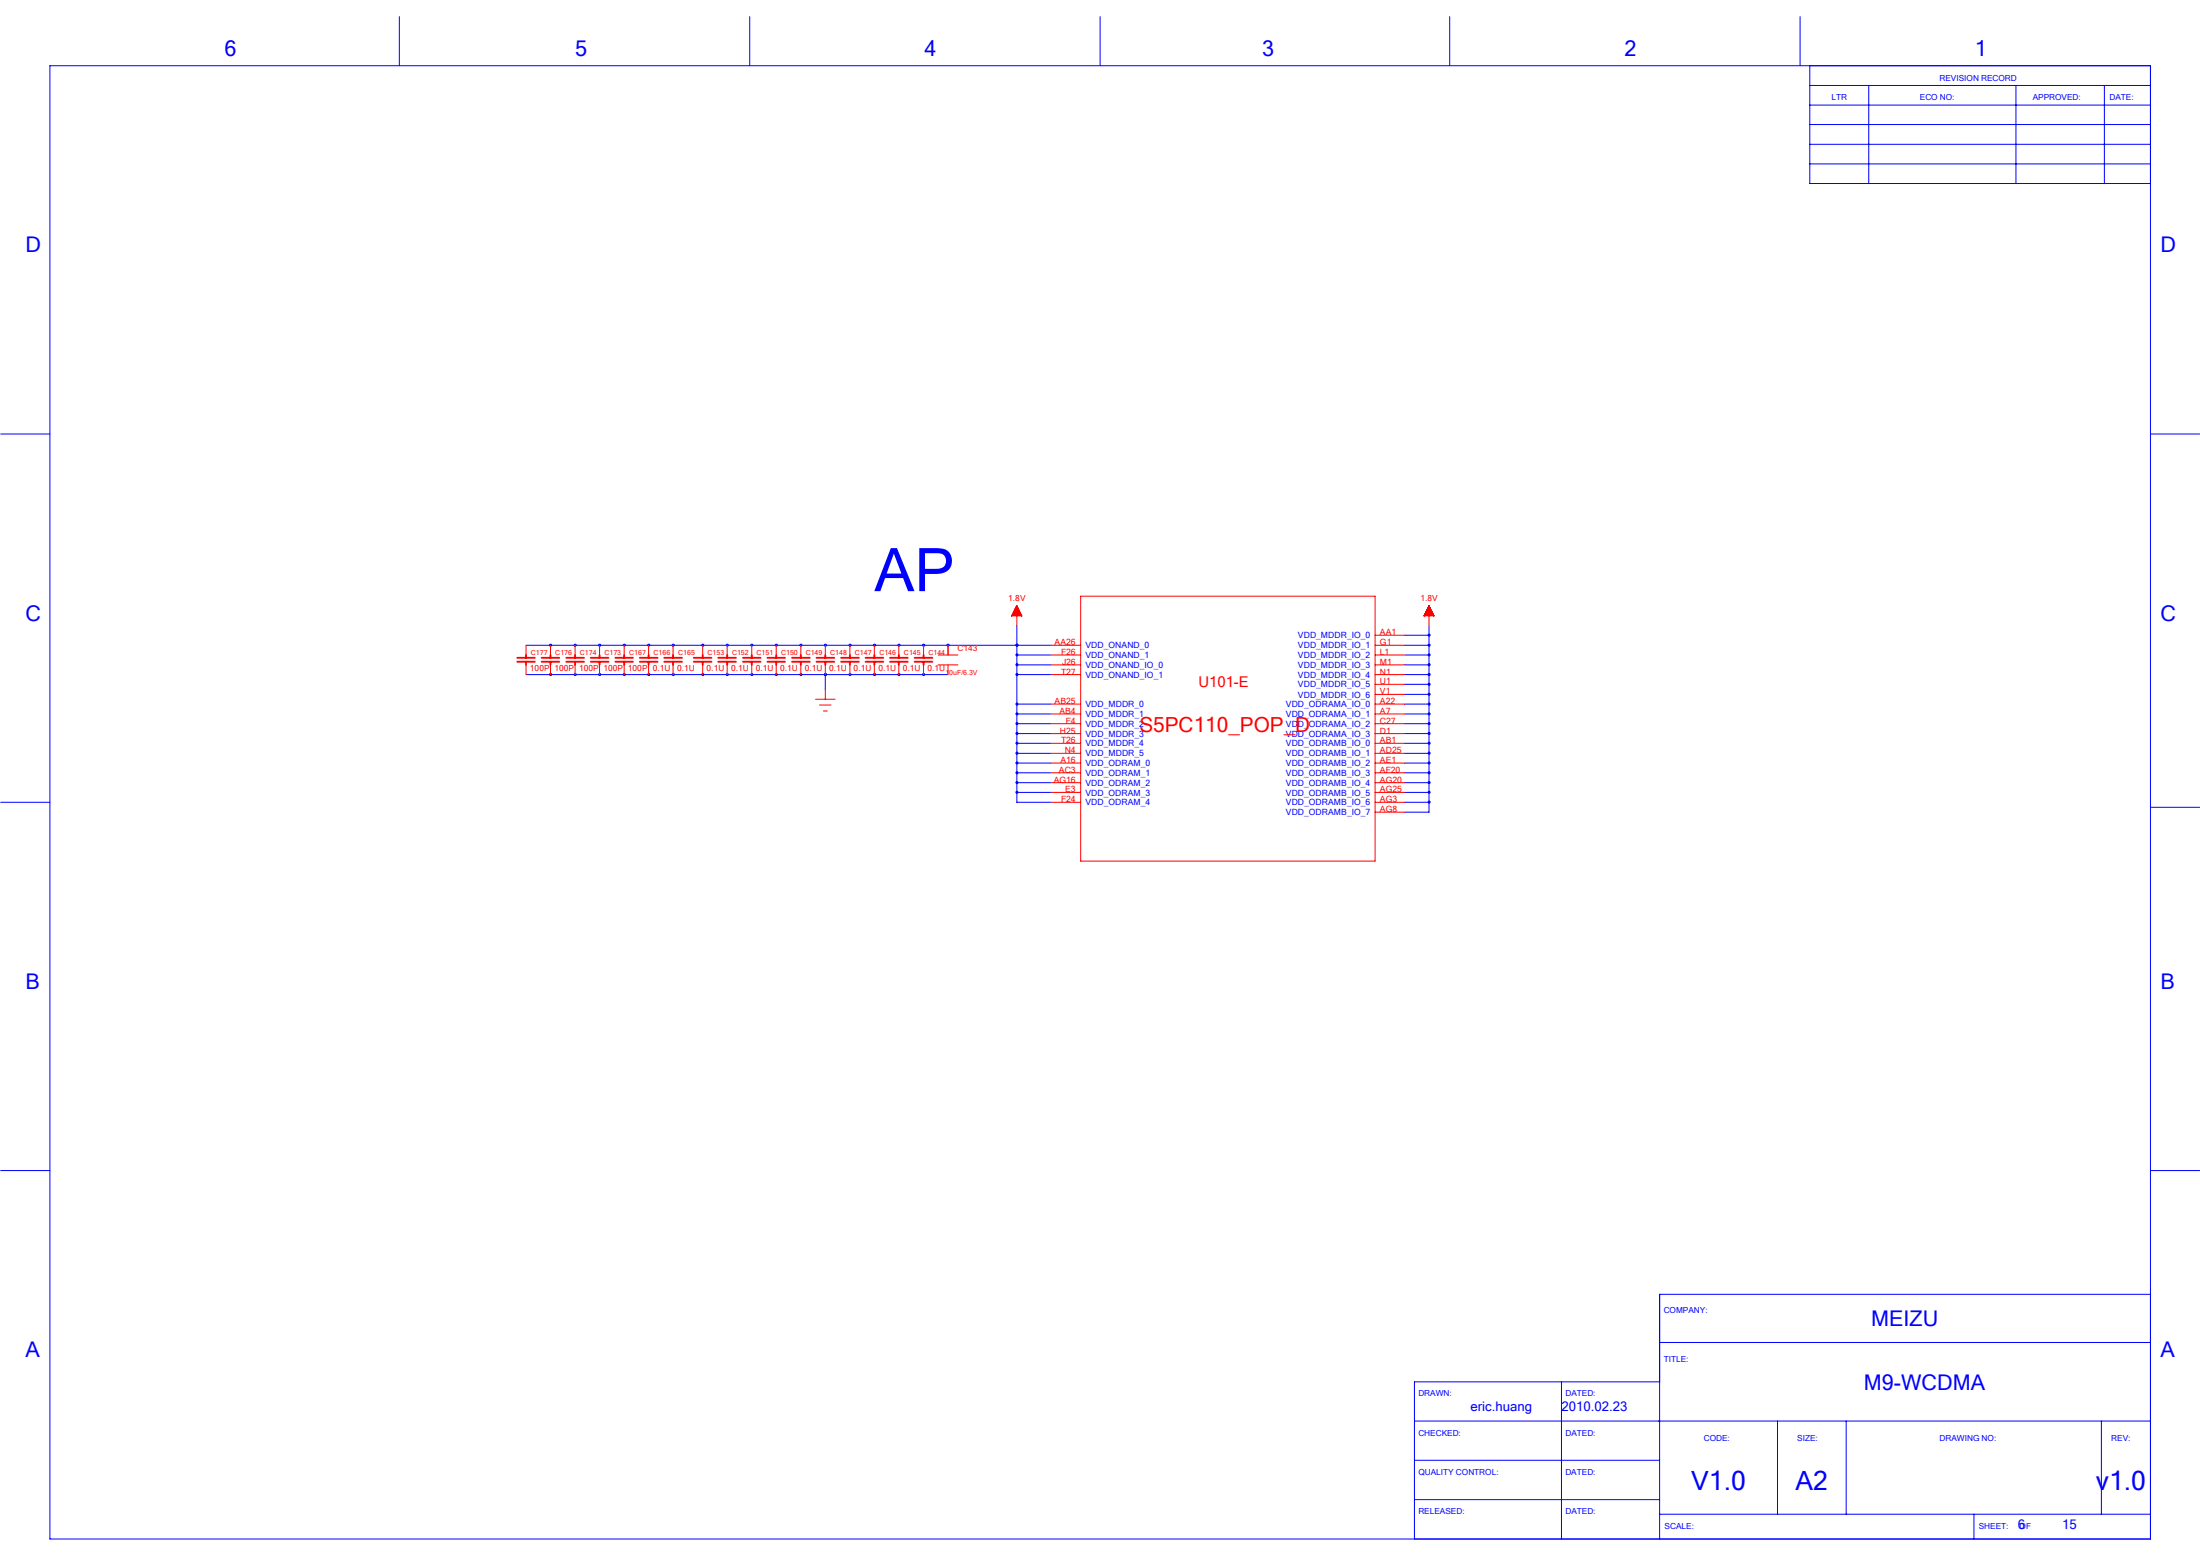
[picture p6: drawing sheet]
<svg xmlns="http://www.w3.org/2000/svg" width="297mm" height="210mm" viewBox="0 0 297 210" stroke-linecap="round" stroke-linejoin="round" font-family="sans-serif">
<g fill="none" stroke="#00f" stroke-width=".14">
<path d="M6.7 8.9h283.7v198.8h-283.7zM53.9 2.2v6.7M101.2 2.2v6.7M148.5 2.2v6.7M195.7 2.2v6.7M243 2.2v6.7M244.4 8.9v15.9h46M244.4 16.8h46M244.4 11.5h46M244.4 14.2h46M244.4 19.5h46M252.3 11.5v13.3"/>
<path d="M272.2 11.5v13.3M284.1 11.5v13.3M244.4 22.1h46M.1 58.6h6.6M290.4 58.6h6.6M71 87.1h57M71 91h23.9M94.9 87.1h.1M94.9 91h.1M94.9 91h16.5M111.4 91h16.6M111.4 91v2"/>
<path d="M128 87.1h.1M128 87.1h13.9M137.3 84.4v4M137.3 88.4v19.9h4.6M137.3 91h4.6M137.3 99h4.6M137.3 97.7h4.6M137.3 96.4h4.6M137.3 95h4.6M137.3 89.7h4.6M137.3 88.4h4.6M189.6 87.1h3.3"/>
<path d="M189.6 91h3.3M189.6 99h3.3M189.6 97.7h3.3M189.6 96.4h3.3M189.6 95h3.3M189.6 89.7h3.3M189.6 88.4h3.3M189.6 85.7h3.3M189.6 93.7h3.3M189.6 92.4h3.3M192.9 84.4v25.2h-3.3M.1 108.3h6.6"/>
<path d="M137.3 106.9h4.6M137.3 105.6h4.6M137.3 104.3h4.6M137.3 103h4.6M137.3 101.7h4.6M137.3 100.3h4.6M189.6 108.3h3.3M189.6 106.9h3.3M189.6 105.6h3.3M189.6 104.3h3.3M189.6 103h3.3M189.6 101.7h3.3"/>
<path d="M189.6 100.3h3.3M290.4 108.9h6.6M.1 158h6.6M290.4 158h6.6M290.4 174.7h-66.3v33M191 191.8h99.4M191 197.1h33.1M210.8 186.5v21.2M224.1 181.2h66.3M224.1 186.5h-33.1v21.2M240 191.8v12.5M249.3 191.8v12.5"/>
<path d="M283.7 191.8v12.5M191 202.4h33.1M224.1 204.3h66.3M266.5 204.3v3.4"/>
</g>
<g fill="#00f" stroke="#00f" stroke-width=".14">
<path d="M98.1 87h.2v.2h-.2z" fill-rule="evenodd"/>
<path d="M101.4 87h.2v.2h-.2z" fill-rule="evenodd"/>
<path d="M104.7 87h.2v.2h-.2z" fill-rule="evenodd"/>
<path d="M108 87h.2v.2h-.2z" fill-rule="evenodd"/>
<path d="M111.3 87h.2v.2h-.2z" fill-rule="evenodd"/>
<path d="M114.7 87h.2v.2h-.2z" fill-rule="evenodd"/>
<path d="M118 87h.2v.2h-.2z" fill-rule="evenodd"/>
<path d="M121.3 87h.2v.2h-.2z" fill-rule="evenodd"/>
<path d="M124.6 87h.2v.2h-.2z" fill-rule="evenodd"/>
<path d="M98.1 90.9h.2v.2h-.2z" fill-rule="evenodd"/>
<path d="M101.4 90.9h.2v.2h-.2z" fill-rule="evenodd"/>
<path d="M104.7 90.9h.2v.2h-.2z" fill-rule="evenodd"/>
<path d="M108 90.9h.2v.2h-.2z" fill-rule="evenodd"/>
<path d="M111.3 90.9h.2v.2h-.2z" fill-rule="evenodd"/>
<path d="M114.7 90.9h.2v.2h-.2z" fill-rule="evenodd"/>
<path d="M118 90.9h.2v.2h-.2z" fill-rule="evenodd"/>
<path d="M121.3 90.9h.2v.2h-.2z" fill-rule="evenodd"/>
<path d="M124.6 90.9h.2v.2h-.2z" fill-rule="evenodd"/>
<path d="M111.3 90.9h.2v.2h-.2z" fill-rule="evenodd"/>
<path d="M127.9 87h.2v.2h-.2z" fill-rule="evenodd"/>
<path d="M74.2 87h.2v.2h-.2z" fill-rule="evenodd"/>
<path d="M77.6 87h.2v.2h-.2z" fill-rule="evenodd"/>
<path d="M80.9 87h.2v.2h-.2z" fill-rule="evenodd"/>
<path d="M84.2 87h.2v.2h-.2z" fill-rule="evenodd"/>
<path d="M87.5 87h.2v.2h-.2z" fill-rule="evenodd"/>
<path d="M90.8 87h.2v.2h-.2z" fill-rule="evenodd"/>
<path d="M94.8 87h.2v.2h-.2z" fill-rule="evenodd"/>
<path d="M94.8 90.9h.2v.2h-.2z" fill-rule="evenodd"/>
<path d="M90.8 90.9h.2v.2h-.2z" fill-rule="evenodd"/>
<path d="M87.5 90.9h.2v.2h-.2z" fill-rule="evenodd"/>
<path d="M84.2 90.9h.2v.2h-.2z" fill-rule="evenodd"/>
<path d="M80.9 90.9h.2v.2h-.2z" fill-rule="evenodd"/>
<path d="M77.6 90.9h.2v.2h-.2z" fill-rule="evenodd"/>
<path d="M74.2 90.9h.2v.2h-.2z" fill-rule="evenodd"/>
<path d="M137.2 87h.2v.2h-.2z" fill-rule="evenodd"/>
<path d="M137.2 87h.2v.2h-.2z" fill-rule="evenodd"/>
<path d="M137.2 106.8h.2v.2h-.2z" fill-rule="evenodd"/>
<path d="M137.2 105.5h.2v.2h-.2z" fill-rule="evenodd"/>
<path d="M137.2 104.2h.2v.2h-.2z" fill-rule="evenodd"/>
<path d="M137.2 102.9h.2v.2h-.2z" fill-rule="evenodd"/>
<path d="M137.2 101.5h.2v.2h-.2z" fill-rule="evenodd"/>
<path d="M137.2 100.2h.2v.2h-.2z" fill-rule="evenodd"/>
<path d="M137.2 98.9h.2v.2h-.2z" fill-rule="evenodd"/>
<path d="M137.2 97.5h.2v.2h-.2z" fill-rule="evenodd"/>
<path d="M137.2 96.2h.2v.2h-.2z" fill-rule="evenodd"/>
<path d="M137.2 94.9h.2v.2h-.2z" fill-rule="evenodd"/>
<path d="M137.2 90.9h.2v.2h-.2z" fill-rule="evenodd"/>
<path d="M137.2 89.6h.2v.2h-.2z" fill-rule="evenodd"/>
<path d="M137.2 88.3h.2v.2h-.2z" fill-rule="evenodd"/>
<path d="M192.9 108.1h.2v.2h-.2z" fill-rule="evenodd"/>
<path d="M192.9 106.8h.2v.2h-.2z" fill-rule="evenodd"/>
<path d="M192.9 105.5h.2v.2h-.2z" fill-rule="evenodd"/>
<path d="M192.9 104.2h.2v.2h-.2z" fill-rule="evenodd"/>
<path d="M192.9 102.9h.2v.2h-.2z" fill-rule="evenodd"/>
<path d="M192.9 101.5h.2v.2h-.2z" fill-rule="evenodd"/>
<path d="M192.9 100.2h.2v.2h-.2z" fill-rule="evenodd"/>
<path d="M192.9 98.9h.2v.2h-.2z" fill-rule="evenodd"/>
<path d="M192.9 97.5h.2v.2h-.2z" fill-rule="evenodd"/>
<path d="M192.9 96.2h.2v.2h-.2z" fill-rule="evenodd"/>
<path d="M192.9 94.9h.2v.2h-.2z" fill-rule="evenodd"/>
<path d="M192.9 93.6h.2v.2h-.2z" fill-rule="evenodd"/>
<path d="M192.9 92.2h.2v.2h-.2z" fill-rule="evenodd"/>
<path d="M192.9 90.9h.2v.2h-.2z" fill-rule="evenodd"/>
<path d="M192.9 89.6h.2v.2h-.2z" fill-rule="evenodd"/>
<path d="M192.9 88.3h.2v.2h-.2z" fill-rule="evenodd"/>
<path d="M192.9 87h.2v.2h-.2z" fill-rule="evenodd"/>
<path d="M192.9 85.6h.2v.2h-.2z" fill-rule="evenodd"/>
</g>
<g fill="none" stroke="#f00" stroke-width=".25">
<path d="M69.8 89.3h2.4M69.8 88.8h2.4M71 88.4v.4M71 89.3v.4M73.1 89.3h2.4M73.1 88.8h2.4M74.3 88.4v.4M74.3 89.3v.4M76.5 89.3h2.4M76.5 88.8h2.4M77.6 88.4v.4M77.6 89.3v.4"/>
<path d="M79.8 89.3h2.4M79.8 88.8h2.4M80.9 88.4v.4M80.9 89.3v.4M83.1 89.3h2.4M83.1 88.8h2.4M84.3 88.4v.4M84.3 89.3v.4M86.4 89.3h2.4M86.4 88.8h2.4M87.6 88.4v.4M87.6 89.3v.4"/>
<path d="M89.7 89.3h2.4M89.7 88.8h2.4M90.9 88.4v.4M90.9 89.3v.4M93.7 89.3h2.4M93.7 88.8h2.4M94.9 88.4v.4M94.9 89.3v.4M97 89.3h2.4M97 88.8h2.4M98.2 88.4v.4M98.2 89.3v.4"/>
<path d="M100.3 89.3h2.4M100.3 88.8h2.4M101.5 88.4v.4M101.5 89.3v.4M103.6 89.3h2.4M103.6 88.8h2.4M104.8 88.4v.4M104.8 89.3v.4M106.9 89.3h2.4M106.9 88.8h2.4M108.1 88.4v.4M108.1 89.3v.4"/>
<path d="M110.2 89.3h2.4M110.2 88.8h2.4M111.4 88.4v.4M111.4 89.3v.4M113.6 89.3h2.4M113.6 88.8h2.4M114.8 88.4v.4M114.8 89.3v.4M116.9 89.3h2.4M116.9 88.8h2.4M118.1 88.4v.4M118.1 89.3v.4"/>
<path d="M120.2 89.3h2.4M120.2 88.8h2.4M121.4 88.4v.4M121.4 89.3v.4M123.5 89.3h2.4M123.5 88.8h2.4M124.7 88.4v.4M124.7 89.3v.4"/>
</g>
<g fill="none" stroke="#f00" stroke-width=".14">
<path d="M71 87.1v1.3M71 89.7v1.3M74.3 87.1v1.3M74.3 89.7v1.3M77.6 87.1v1.3M77.6 89.7v1.3M80.9 87.1v1.3M80.9 89.7v1.3M84.3 87.1v1.3M84.3 89.7v1.3M87.6 87.1v1.3M87.6 89.7v1.3"/>
<path d="M90.9 87.1v1.3M90.9 89.7v1.3M94.9 87.1v1.3M94.9 89.7v1.3M98.2 87.1v1.3M98.2 89.7v1.3M101.5 87.1v1.3M101.5 89.7v1.3M104.8 87.1v1.3M104.8 89.7v1.3M108.1 87.1v1.3M108.1 89.7v1.3"/>
<path d="M110.1 94.4h2.7M110.6 95.1h1.6M111.2 95.9h.5M111.4 87.1v1.3M111.4 89.7v1.3M111.4 93v1.4M114.8 87.1v1.3M114.8 89.7v1.3M118.1 87.1v1.3M118.1 89.7v1.3M121.4 87.1v1.3M121.4 89.7v1.3"/>
<path d="M124.7 87.1v1.3M124.7 89.7v1.3M126.7 89.7h2.6M126.7 88.4h2.6M128 87.1v1.3M128 89.7v1.3M136.6 83.1h.1M136.6 83.1h1.4M136.7 83h1.2M136.7 83h1.2v.1M136.7 83v.1M136.7 82.9h1.2"/>
<path d="M136.7 82.9h1.1v.2M136.7 82.9v.2M136.8 82.8h1M136.8 82.8h1v.3M136.8 82.8v.3M136.8 82.7h.9M136.8 82.7h.9v.4M136.8 82.6v.5M136.8 82.6h.9M136.9 82.5h.8v.6M136.9 82.5v.6M136.9 82.5h.8"/>
<path d="M136.9 83.1v-.7h.7v.7M137 82.4h.6M137 82.4h.6v.7M137 82.3v.8M137 82.3h.5M137 82.3h.5v.8M137 82.2v.9M137.1 82.2h.4M137.1 82.1h.4v1M137.1 82.1v1M137.1 82.1h.3M137.1 82h.3v1.1"/>
<path d="M137.1 82v1.1M137.2 82h.2M137.2 81.9h.2v1.2M137.2 81.9v1.2M137.2 81.9h.1M137.3 81.8v2.6M137.3 81.8v1.3M137.3 81.8h.1M137.3 81.8l-.7 1.3M137.3 81.8l.7 1.3M138 83.1h.1M141.9 89.7h4"/>
<path d="M141.9 88.4h4M141.9 91h4M141.9 87.1h4M141.9 95h4M141.9 96.4h4M141.9 97.7h4M141.9 99h4M145.9 80.5h39.8v35.7h-39.8zM185.7 89.7h3.9M185.7 88.4h3.9M185.7 91h3.9M185.7 87.1h3.9"/>
<path d="M185.7 95h3.9M185.7 96.4h3.9M185.7 97.7h3.9M185.7 99h3.9M185.7 85.7h3.9M185.7 92.4h3.9M185.7 93.7h3.9M192.3 83.1h.1M192.3 83.1h1.3M192.3 83h1.3M192.3 83h1.3v.1M192.3 83v.1"/>
<path d="M192.4 82.9h1.1M192.4 82.9h1.1v.2M192.4 82.9v.2M192.4 82.8h1.1M192.4 82.8h1v.3M192.4 82.8v.3M192.5 82.7h.9M192.5 82.7h.9v.4M192.5 82.6v.5M192.5 82.6h.9M192.5 82.5h.8v.6M192.5 82.5v.6"/>
<path d="M192.6 82.5h.7M192.6 83.1v-.7h.7v.7M192.6 82.4h.7M192.6 82.4h.6v.7M192.6 82.3v.8M192.7 82.3h.5M192.7 82.3h.5v.8M192.7 82.2v.9M192.8 82.2h.4M192.8 82.1h.3v1M192.8 82.1v1M192.8 82.1h.3"/>
<path d="M192.8 82h.3v1.1M192.8 82v1.1M192.8 82h.2M192.9 81.9h.1v1.2M192.9 81.9v1.2M192.9 81.9h.1M192.9 81.8l.1 1.3M192.9 81.8v1.3M192.9 81.8h.1M192.9 81.8v2.6M192.9 81.8l-.6 1.3M192.9 81.8l.7 1.3"/>
<path d="M193.6 83.1h.1M141.9 100.3h4M141.9 101.7h4M141.9 103h4M141.9 104.3h4M141.9 105.6h4M141.9 106.9h4M141.9 108.3h4M185.7 100.3h3.9M185.7 101.7h3.9M185.7 103h3.9M185.7 104.3h3.9"/>
<path d="M185.7 105.6h3.9M185.7 106.9h3.9M185.7 108.3h3.9M185.7 109.6h3.9"/>
</g>
<text font-size="8.1" fill="#00f" x="118.1" y="79.8">AP</text>
<g font-size="3.6" fill="#00f">
<text x="228.4" y="201">V1.0</text>
<text x="242.4" y="201">A2</text>
<text x="283" y="201">v1.0</text>
</g>
<g font-size="2.9" fill="#00f">
<text x="30.3" y="7.5">6</text>
<text x="77.6" y="7.5">5</text>
<text x="124.8" y="7.5">4</text>
<text x="170.4" y="7.5">3</text>
<text x="219.3" y="7.5">2</text>
<text x="266.6" y="7.5">1</text>
<text x="3.4" y="34.1">D</text>
<text x="291.7" y="34.1">D</text>
<text x="3.4" y="83.8">C</text>
<text x="291.7" y="83.8">C</text>
<text x="3.4" y="133.5">B</text>
<text x="291.7" y="133.5">B</text>
<text x="252.7" y="178.9">MEIZU</text>
<text x="3.4" y="183.1">A</text>
<text x="291.7" y="183.1">A</text>
<text x="251.7" y="187.5">M9-WCDMA</text>
</g>
<text font-size="2.8" fill="#f00" x="153.8" y="98.7">S5PC110_POP_D</text>
<text font-size="2" fill="#f00" x="161.8" y="92.8">U101-E</text>
<g font-size="1.8" fill="#00f">
<text x="198.5" y="190.4">eric.huang</text>
<text x="210.8" y="190.4">2010.02.23</text>
<text x="272.4" y="206.3">6</text>
<text x="278.4" y="206.3">15</text>
</g>
<g font-size="1.2" fill="#f00">
<text x="142.4" y="87.1">AA26</text>
<text x="143.3" y="88.4">F26</text>
<text x="143.4" y="89.7">J26</text>
<text x="186.3" y="85.7">AA1</text>
<text x="186.3" y="87.1">G1</text>
<text x="186.3" y="88.4">L1</text>
<text x="186.3" y="89.7">M1</text>
<text x="142.4" y="95">AB25</text>
<text x="143.3" y="91">T27</text>
<text x="186.3" y="91">N1</text>
<text x="186.3" y="92.4">U1</text>
<text x="186.3" y="93.7">V1</text>
<text x="186.3" y="95">A22</text>
<text x="143" y="96.4">AB4</text>
<text x="143.1" y="99">H25</text>
<text x="143.3" y="100.3">T26</text>
<text x="143.8" y="101.7">N4</text>
<text x="143.9" y="97.7">F4</text>
<text x="186.3" y="96.4">A7</text>
<text x="186.3" y="97.7">C27</text>
<text x="186.3" y="99">D1</text>
<text x="186.3" y="100.3">AB1</text>
<text x="186.3" y="101.7">AD25</text>
<text x="142.3" y="105.6">AG16</text>
<text x="143" y="104.3">AC3</text>
<text x="143.2" y="103">A16</text>
<text x="143.8" y="106.9">E3</text>
<text x="186.3" y="103">AE1</text>
<text x="186.3" y="104.3">AF20</text>
<text x="186.3" y="105.6">AG20</text>
<text x="186.3" y="106.9">AG25</text>
<text x="143.3" y="108.3">F24</text>
<text x="186.3" y="108.3">AG3</text>
<text x="186.3" y="109.6">AG8</text>
</g>
<g font-size="1.2" fill="#00f">
<text x="146.6" y="88.8">VDD_ONAND_1</text>
<text x="146.6" y="87.5">VDD_ONAND_0</text>
<text x="175.2" y="86.1">VDD_MDDR_IO_0</text>
<text x="175.2" y="87.5">VDD_MDDR_IO_1</text>
<text x="175.2" y="88.8">VDD_MDDR_IO_2</text>
<text x="146.6" y="91.5">VDD_ONAND_IO_1</text>
<text x="146.6" y="90.1">VDD_ONAND_IO_0</text>
<text x="146.6" y="95.4">VDD_MDDR_0</text>
<text x="173.6" y="95.4">VDD_ODRAMA_IO_0</text>
<text x="175.2" y="90.1">VDD_MDDR_IO_3</text>
<text x="175.2" y="91.5">VDD_MDDR_IO_4</text>
<text x="175.2" y="92.8">VDD_MDDR_IO_5</text>
<text x="175.2" y="94.1">VDD_MDDR_IO_6</text>
<text x="146.6" y="96.8">VDD_MDDR_1</text>
<text x="146.6" y="98.1">VDD_MDDR_2</text>
<text x="146.6" y="99.4">VDD_MDDR_3</text>
<text x="146.6" y="100.7">VDD_MDDR_4</text>
<text x="173.6" y="96.8">VDD_ODRAMA_IO_1</text>
<text x="173.6" y="98.1">VDD_ODRAMA_IO_2</text>
<text x="173.6" y="99.4">VDD_ODRAMA_IO_3</text>
<text x="173.6" y="100.7">VDD_ODRAMB_IO_0</text>
<text x="146.6" y="102.1">VDD_MDDR_5</text>
<text x="146.6" y="103.4">VDD_ODRAM_0</text>
<text x="146.6" y="104.7">VDD_ODRAM_1</text>
<text x="146.6" y="106">VDD_ODRAM_2</text>
<text x="146.6" y="107.4">VDD_ODRAM_3</text>
<text x="173.6" y="102.1">VDD_ODRAMB_IO_1</text>
<text x="173.6" y="103.4">VDD_ODRAMB_IO_2</text>
<text x="173.6" y="104.7">VDD_ODRAMB_IO_3</text>
<text x="173.6" y="106">VDD_ODRAMB_IO_4</text>
<text x="173.6" y="107.4">VDD_ODRAMB_IO_5</text>
<text x="146.6" y="108.7">VDD_ODRAM_4</text>
<text x="173.6" y="108.7">VDD_ODRAMB_IO_6</text>
<text x="173.6" y="110">VDD_ODRAMB_IO_7</text>
</g>
<g font-size="1.1" fill="#00f">
<text x="261.9" y="10.9">REVISION RECORD</text>
<text x="247.3" y="13.5">LTR</text>
<text x="259.2" y="13.5">ECO NO:</text>
<text x="274.5" y="13.5">APPROVED:</text>
<text x="284.8" y="13.5">DATE:</text>
<text x="224.6" y="177.2">COMPANY:</text>
<text x="224.6" y="183.8">TITLE:</text>
<text x="191.5" y="188.4">DRAWN:</text>
<text x="211.4" y="188.4">DATED:</text>
<text x="191.5" y="193.8">CHECKED:</text>
<text x="211.4" y="193.8">DATED:</text>
<text x="230" y="194.4">CODE:</text>
<text x="242.7" y="194.4">SIZE:</text>
<text x="261.9" y="194.4">DRAWING NO:</text>
<text x="285.1" y="194.4">REV:</text>
<text x="191.5" y="199.1">QUALITY CONTROL:</text>
<text x="211.4" y="199.1">DATED:</text>
<text x="191.5" y="204.3">RELEASED:</text>
<text x="211.4" y="204.3">DATED:</text>
<text x="224.8" y="206.3">SCALE:</text>
<text x="267.2" y="206.3">SHEET:</text>
<text x="272.7" y="206.3">OF</text>
</g>
<g font-size="1.1" fill="#f00">
<text x="136.1" y="81.1">1.8V</text>
<text x="191.8" y="81.1">1.8V</text>
<text x="129.3" y="87.9">C143</text>
<text x="71.6" y="90.5">100P 100P 100P 100P 100P 0.1U</text>
<text x="91.4" y="90.5">0.1U</text>
<text x="95.4" y="90.5">0.1U</text>
<text x="98.7" y="90.5">0.1U</text>
<text x="102" y="90.5">0.1U</text>
<text x="105.3" y="90.5">0.1U</text>
<text x="108.7" y="90.5">0.1U</text>
<text x="112" y="90.5">0.1U</text>
<text x="115.3" y="90.5">0.1U</text>
<text x="118.6" y="90.5">0.1U</text>
<text x="121.9" y="90.5">0.1U</text>
<text x="125.2" y="90.5">0.1U</text>
</g>
<g font-size=".9" fill="#f00">
<text x="71.7" y="88.4">C177</text>
<text x="75" y="88.4">C176</text>
<text x="78.3" y="88.4">C174</text>
<text x="81.6" y="88.4">C173</text>
<text x="84.9" y="88.4">C167</text>
<text x="88.3" y="88.4">C166</text>
<text x="91.6" y="88.4">C165</text>
<text x="95.5" y="88.4">C153</text>
<text x="98.8" y="88.4">C152</text>
<text x="102.2" y="88.4">C151</text>
<text x="105.5" y="88.4">C150</text>
<text x="108.8" y="88.4">C149</text>
<text x="112.1" y="88.4">C148</text>
<text x="115.4" y="88.4">C147</text>
<text x="118.7" y="88.4">C146</text>
<text x="122.1" y="88.4">C145</text>
<text x="125.4" y="88.4">C144</text>
<text x="127.6" y="91">10uF/6.3V</text>
</g>
</svg>
